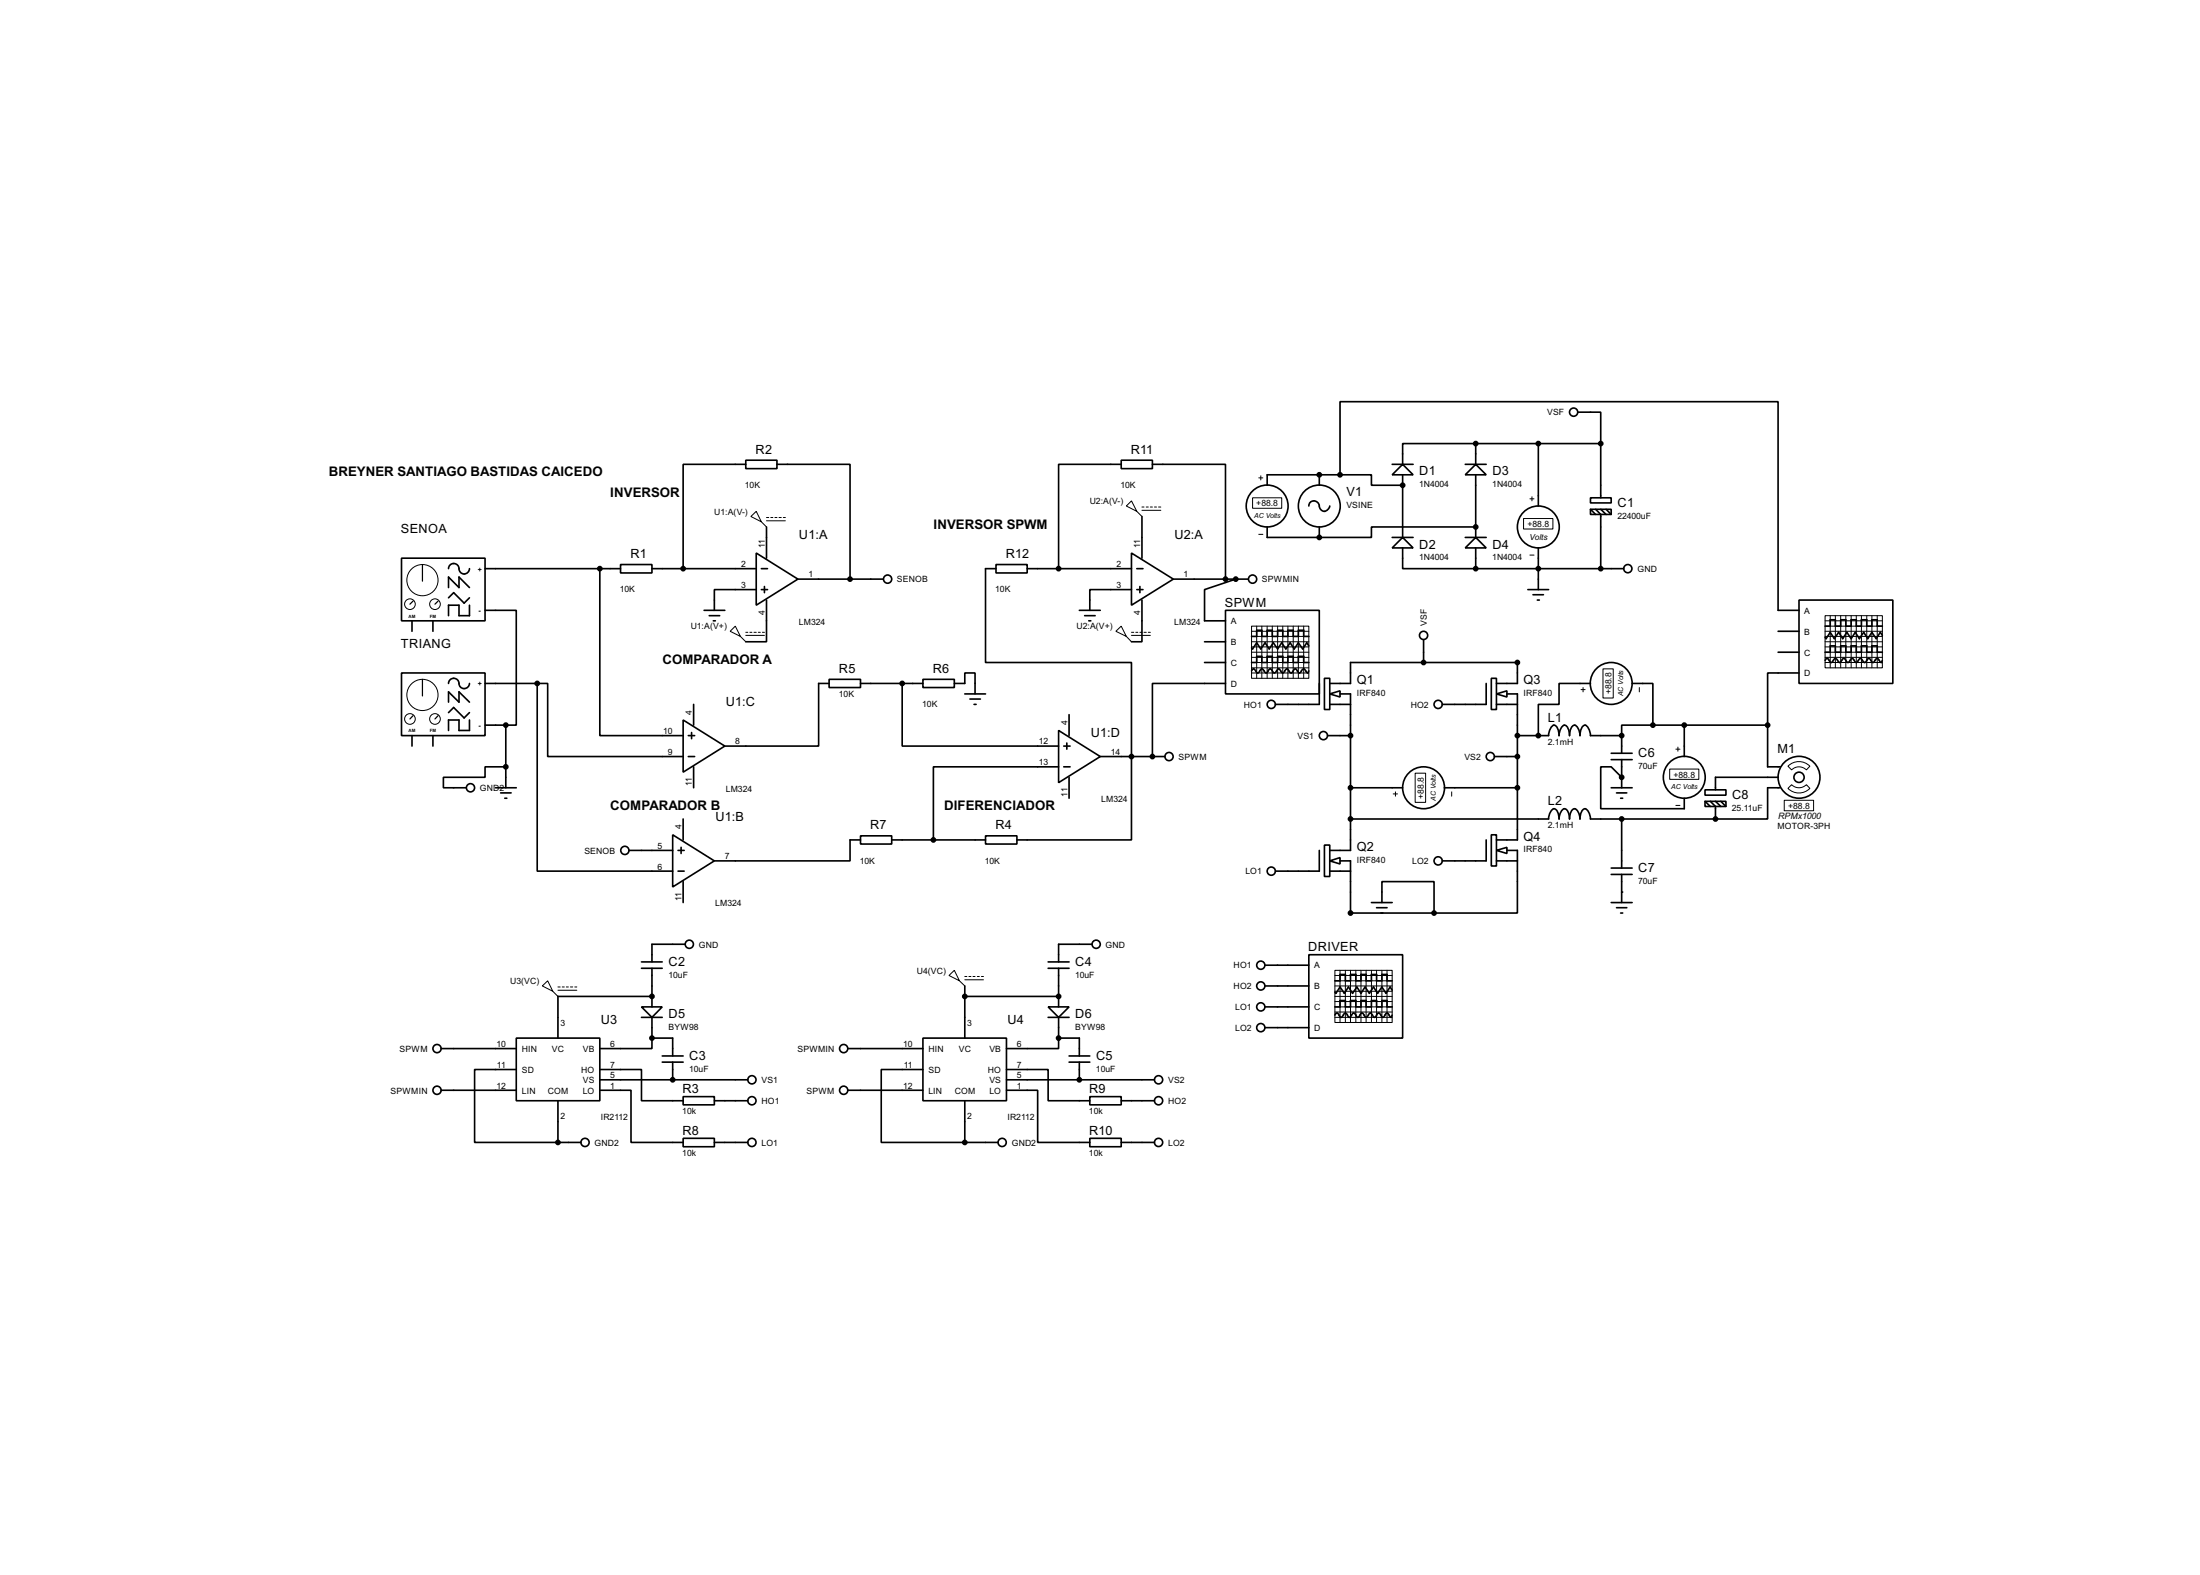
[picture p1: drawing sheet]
<svg xmlns="http://www.w3.org/2000/svg" width="536mm" height="383mm" viewBox="0 0 536 383" stroke-linecap="round" stroke-linejoin="round" font-family="sans-serif">
<g fill="none" stroke="#000" stroke-width=".4">
<path d="M181.7 112.1h7.6v2h-7.6zM181.7 113.1h-15.3v25.4M189.3 113.1h17.8v27.9M273.1 112.1h7.6v2h-7.6zM273.1 113.1h-15.2v25.4M280.7 113.1h17.8v27.9M321.4 115.6v2.6M326.4 115.6h7.7v2.6h7.6M326.4 115.6v-17.8h106.7v50.8h5.1M326.4 115.6h-17.7v2.6M339.1 113.1h5.1M341.7 113.1l2.5 2.5h-5.1z"/>
<path d="M341.7 115.6v15.3M356.9 113.1h5.1M359.5 113.1l2.5 2.5h-5.1zM359.5 108h-17.8v5.1M359.5 108v5.1M359.5 115.6v15.3M359.5 108h30.4M374.7 108v15.2M384.4 100.4h5.5v7.6M389.9 108v13.2M97.8 135.9h20.4v15.3h-20.4zM109.3 138.5a1.33 1.33 0 0 1 1.5-1.3 1.33 1.33 0 0 1 1.1 1.7 1.27 1.27 0 0 0 1.4 .8 1.27 1.27 0 0 0 1.1-1.2"/>
<path d="M118.2 138.5h33M146.1 138.5v40.6h20.3M151.2 137.5h7.6v2h-7.6zM158.8 138.5h25.4M184.2 134.7l10.2 6.3-10.2 6.4zM185.5 138.5h1.5M186.7 128.3v7.6M242.6 137.5h7.6v2h-7.6zM242.6 138.5h-2.5v22.8h35.5v43.2h-27.9M250.2 138.5h25.4M275.6 134.7l10.2 6.3-10.2 6.4zM276.9 138.5h1.5"/>
<path d="M278.2 125.8v10.1M308.7 128.3v2.6h12.7M318.8 123.2a1.32 1.32 0 0 1 1.5-1.2 1.32 1.32 0 0 1 1.1 1.5 1.27 1.27 0 0 0 1.4 1 1.27 1.27 0 0 0 1.1-1.3M321.4 128.3v2.6M339.1 130.9h5.1M341.7 130.9l2.5 2.5h-5.1zM341.7 133.4v5.1h17.8M356.9 130.9h5.1M359.5 130.9l2.5 2.5h-5.1zM359.5 128.3h-25.4v2.6h-12.7M359.5 138.5h36M359.5 133.4v5.1"/>
<path d="M374.7 133.4v10.2M387.4 121.2h5.1v1.3h-5.1zM387.4 124h5.1v1.3h-5.1zM387.4 124l1.3 1.3M388.7 124l1.2 1.3v13.2M389.9 124l1.3 1.3M391.2 124l1.3 1.3M100.4 151.2v2.5M105.5 151.2v2.5M109.3 143.1v-2.6l2.5 2.6v-2.6l2.6 2.6M109.3 145.6l1.2-1.3 2.6 2.6 1.3-1.3M114.4 147.4v2.5h-2.6v-2.5h-2.5v2.5"/>
<path d="M118.2 148.6h7.6v28h-2.6M171.5 148.6h5.1M172.8 149.9h2.5M173.8 151.2h.5M184.2 143.6h-10.2v5M185.5 143.6h1.5M186.2 142.8v1.5M186.7 146.1v10.2h-5M194.4 141h20.8M262.9 148.6h5.1M264.2 149.9h2.6M265.2 151.2h.5"/>
<path d="M275.6 143.6h-10.1v5M276.9 143.6h1.5M277.7 142.8v1.5M278.2 146.1v10.2h-2.6M285.8 141h18.3M293.4 156.3h5.1M298.5 148.6h22.9v20.4h-22.9zM301 141l-7.6 2.6v7.6h5.1M304.9 155h1.2v-1.5h1.3v1.5h1.3v-1.5h1.2v1.5h1.3v-1.5h1.3v1.5h1.2v-1.5h1.3v1.5h1.3v-1.5h1.3v1.5h1.2M318.8 157.3l-.5-.8-1 1.5-1-1.5-1 1.5-1-1.5-1.1 1.5-1-1.5-1 1.5-1-1.5-1 1.5-1-1.5-1.1 1.5-1-1.5-1 1.5-.2-.2M346.8 155.8v5.5M372.2 143.6h5"/>
<path d="M373.4 144.8h2.6M374.5 146.1h.5M433.1 158.8h5.1M433.1 153.7h5.1M438.2 146.1h22.9v20.3h-22.9zM444.6 152.5h1.2v-1.6h1.3v1.6h1.3v-1.6h1.2v1.6h1.3v-1.6h1.3v1.6h1.2v-1.6h1.3v1.6h1.3v-1.6h1.3v1.6h1.2M444.6 158.8h1.2v-1.5h1.3v1.5h1.3v-1.5h1.2v1.5h1.3v-1.5h1.3v1.5h1.2v-1.5h1.3v1.5h1.3v-1.5h1.3v1.5h1.2M458.5 154.7l-.5-.7-1 1.5-1-1.5-1 1.5-1-1.5-1.1 1.5-1-1.5-1 1.5-1-1.5-1 1.5-1-1.5-1.1 1.5-1-1.5-1 1.5-.2-.3M97.8 163.9h20.4v15.2h-20.4zM100.4 179.1v2.6M105.5 179.1v2.6M109.3 166.4a1.33 1.33 0 0 1 1.5-1.2 1.33 1.33 0 0 1 1.1 1.6 1.28 1.28 0 0 0 1.4 .8 1.28 1.28 0 0 0 1.1-1.2"/>
<path d="M109.3 171v-2.5l2.5 2.5v-2.5l2.6 2.5M109.3 173.5l1.2-1.2 2.6 2.5 1.3-1.3M114.4 175.3v2.6h-2.6v-2.6h-2.5v2.6M118.2 166.4h12.7M118.2 176.6h5M123.2 176.6v15.2M130.9 166.4h2.5v17.8h33M130.9 166.4v45.7h33M166.4 175.3l10.2 6.4-10.2 6.3zM167.7 179.1h1.5M168.5 178.4v1.5M169 171.5v5.1"/>
<path d="M202 165.4h7.6v2h-7.6zM202 166.4h-2.6v15.3h-22.8M209.6 166.4h15.2M219.8 166.4v15.3h38.1M224.8 165.4h7.7v2h-7.7zM232.5 166.4h2.5v-2.5h2.5v5.1M235 169h5.1M236.3 170.2h2.5M237.3 171.5h.5M257.9 177.9l10.1 6.3-10.1 6.4zM260.4 174v5.1M293.4 161.3h5.1"/>
<path d="M298.5 166.4h-17.8v17.8M304.9 163.4l.5-.5 .4 .3a.58 .58 0 0 0 .6 .7 .58 .58 0 0 0 .5-.7l.2-.2a.6 .6 0 0 1 .9 .5l.4 .4 .4-.4a.58 .58 0 0 1 .6-.6 .58 .58 0 0 1 .6 .6l.2 .2a.6 .6 0 0 0 .8-.5l.5-.3 .4 .3a.58 .58 0 0 0 .6 .7 .58 .58 0 0 0 .5-.7l.5-.3 .5 .5a.54 .54 0 0 0 .7 .3l.2-.2a.58 .58 0 0 1 .6-.6 .58 .58 0 0 1 .6 .6l.4 .4 .5-.5a.54 .54 0 0 1 .8-.4l.8 .9 .2-.5M304.9 161.3h1.2v-1.5h1.3v1.5h1.3v-1.5h1.2v1.5h1.3v-1.5h1.3v1.5h1.2v-1.5h1.3v1.5h1.3v-1.5h1.3v1.5h1.2M321.4 166.4v5.1h-10.7M322.6 165.2h1.3v7.6h-1.3zM323.4 179.1h5.6M323.9 169l2.5-.8v1.5zM323.9 166.4h5.1v-5.1h40.6v5.1h-5.1M323.9 171.5h5.1M326.4 169h2.6v38.1h-5.1M362 166.4v5.1h-10.7M363.3 165.2h1.2v7.6h-1.2z"/>
<path d="M364.5 169l2.6-.8v1.5zM364.5 171.5h5.1M367.1 169h2.5v35.5h-5.1M369.6 179.1h7.6l.2-1.2a1.88 1.88 0 0 1 1.1-1.3 2.35 2.35 0 0 1 1.3 2.5l.2-1.2a1.33 1.33 0 0 1 1.4-1.2 2.87 2.87 0 0 1 .9 2.4v-.6a2.08 2.08 0 0 1 1.3-1.9 2.67 2.67 0 0 1 1.3 2.5v-.6a2.08 2.08 0 0 1 1.2-1.9 2.76 2.76 0 0 1 1.3 2.5h7.6M387.4 166.4h-7.6v5.1h-5.1v7.6M395 179.1v4.3M397.6 166.4h5v10.2M402.6 176.6h-7.6v2.5M402.6 176.6h28M410.3 176.6v7.6M430.6 176.6v10.1h3M438.2 163.9h-7.6v12.7"/>
<path d="M444.6 160.8l.5-.5 .4 .4a.58 .58 0 0 0 .6 .6 .58 .58 0 0 0 .5-.6l.2-.3a.6 .6 0 0 1 .9 .5l.4 .4 .4-.4a.58 .58 0 0 1 .6-.6 .58 .58 0 0 1 .6 .6l.2 .3a.6 .6 0 0 0 .8-.5l.5-.4 .4 .4a.58 .58 0 0 0 .6 .6 .58 .58 0 0 0 .5-.6l.5-.4 .5 .5a.54 .54 0 0 0 .7 .4l.2-.3a.58 .58 0 0 1 .6-.6 .58 .58 0 0 1 .6 .6l.4 .4 .5-.5a.54 .54 0 0 1 .8-.4l.8 .9 .2-.5M120.7 191.8h5.1M122 193.1h2.5M123 194.4h.5M123.2 186.7h-5v2.6h-10.2v2.5h5.6M166.4 199.4v5.1M167.7 184.2h1.5M169 186.7v5.1M257.9 186.7h-30.5v17.8M259.1 181.7h1.6M259.1 186.7h1.6M259.9 180.9v1.5"/>
<path d="M260.4 189.3v5.1M268 184.2h15.8M329 199.4h48.2a2.66 2.66 0 0 1 1.3-2.5 2.27 2.27 0 0 1 1.3 2.5l.2-1.2a1.32 1.32 0 0 1 1.4-1.2 2.76 2.76 0 0 1 .9 2.4v-.6a2.01 2.01 0 0 1 1.3-1.9 2.58 2.58 0 0 1 1.3 2.5v-.6a2.01 2.01 0 0 1 1.2-1.9 2.66 2.66 0 0 1 1.3 2.5h30.5M329 191.8h12.7M351.8 191.8h17.8M364 184.2h5.6M392.5 191.8h5.1M392.5 185h5.1M392.5 183.4h5.1M393.8 193.1h2.5M394.8 194.4h.5M395 189.3l-2.5-2.6h-2.6v10.2h20.4v-2.5"/>
<path d="M395 185v6.8M395 199.4v12M415.3 192.3h5.1v1.3h-5.1zM415.3 195.1h5.1v1.3h-5.1zM415.3 195.1l1.3 1.3M416.6 195.1l1.3 1.3v3M417.9 195.1l1.3 1.3M419.2 195.1l1.2 1.3M433.1 189.3h-15.2v3M433.6 191.8h-3v7.6h-12.7M153.2 207.1h10.7M163.9 203.3l10.1 6.3-10.1 6.4z"/>
<path d="M165.2 207.1h1.5M165.2 212.1h1.5M165.9 206.3v1.5M166.4 214.7v5.1M209.6 203.5h7.6v2h-7.6zM209.6 204.5h-2.5v5.1h-33.1M217.2 204.5h22.9M240.1 203.5h7.6v2h-7.6zM321.4 207.1v5h-10.7M322.6 205.8h1.3v7.6h-1.3zM323.9 209.6l2.5-.8v1.6zM323.9 212.1h5.1"/>
<path d="M326.4 209.6h2.6v12.7h20.3M334.1 219.8h5M336.6 219.8v-5.1h12.7v7.6M362 204.5v5.1h-10.7M363.3 203.3h1.2v7.6h-1.2zM364.5 207.1l2.6-.8v1.5zM364.5 209.6h5.1M367.1 207.1h2.5v15.2h-20.3M392.5 219.8h5.1M392.5 212.9h5.1M392.5 211.4h5.1M395 212.9v6.9"/>
<path d="M156.3 235.8h5M156.3 234.2h5M158.8 235.8v9.4M166.9 229.9h-8.1v4.3M255.3 235.8h5.1M255.3 234.2h5.1M257.9 235.8v9.4M266 229.9h-8.1v4.3M308.2 235h10.6M318.8 232.5h22.9v20.3h-22.9zM325.2 238.8h1.2v-1.5h1.3v1.5h1.3v-1.5h1.3v1.5h1.2v-1.5h1.3v1.5h1.3v-1.5h1.2v1.5h1.3v-1.5h1.3v1.5h1.2M335.3 221h2.6"/>
<path d="M393.8 221h2.5M394.8 222.3h.5M107.5 255.3h18.3M125.8 252.8h20.3v15.2h-20.3zM156.3 245.2h5l-2.5 2.5zM156.3 247.7h5M158.8 252.8v2.5h-12.7M158.8 247.7v5.1M158.8 252.8h5.1v4.3M158.8 242.6h-22.9v10.2M161.3 257.1h5.1M161.3 258.6h5.1"/>
<path d="M163.9 258.6v4.3M206.6 255.3h18.2M224.8 252.8h20.4v15.2h-20.4zM235 242.6h22.9M235 240.1v12.7M255.3 245.2h5.1l-2.5 2.5zM255.3 247.7h5.1M257.9 252.8v2.5h-12.7M257.9 252.8h5v4.3M257.9 247.7v5.1M260.4 257.1h5.1M260.4 258.6h5.1"/>
<path d="M262.9 258.6v4.3M308.2 240.1h10.6M308.2 245.2h10.6M308.2 250.2h10.6M325.2 247.2l.5-.5 1 1 1-1 1 1 .8-.9a.6 .6 0 0 1 .8 .5l.5 .4 .4-.4a.58 .58 0 0 1 .6-.6 .58 .58 0 0 1 .5 .6l.5 .4 1-1 1 1 .8-.9a.6 .6 0 0 1 .8 .5l.5 .4 .4-.4a.58 .58 0 0 1 .6-.6 .58 .58 0 0 1 .5 .6l.5 .4 .2-.5M325.2 245.2h1.2v-1.6h1.3v1.6h1.3v-1.6h1.3v1.6h1.2v-1.6h1.3v1.6h1.3v-1.6h1.2v1.6h1.3v-1.6h1.3v1.6h1.2M339.1 241.1l-.5-.8-1 1.6-1-1.6-1 1.6-1-1.6-1 1.6-1.1-1.6-1 1.6-1-1.6-1 1.6-1-1.6-1 1.6-1.1-1.6-1 1.6-.2-.3M107.5 265.5h18.3M125.8 260.4h-10.2v17.8h20.3M135.9 278.2h5.6M135.9 268v10.2M146.1 260.4h10.2v7.6h10.1"/>
<path d="M146.1 265.5h7.6v12.7h12.7M146.1 262.9h36.1M166.4 267h7.6v2h-7.6zM166.4 277.2h7.6v2h-7.6zM174 268h8.2M174 278.2h8.2M206.6 265.5h18.2M224.8 260.4h-10.1v17.8h20.3M235 278.2h8.1M235 268v10.2M245.2 260.4h10.1v7.6h10.2M245.2 265.5h7.6v12.7h12.7"/>
<path d="M245.2 262.9h36M265.5 267h7.6v2h-7.6zM265.5 277.2h7.6v2h-7.6zM273.1 268h8.1M273.1 278.2h8.1"/>
<circle cx="383.3" cy="100.4" r="1"/>
<circle cx="308.6" cy="123.2" r="5.1"/>
<circle cx="321.3" cy="123.2" r="5.1"/>
<circle cx="374.7" cy="128.3" r="5.1"/>
<circle cx="396.5" cy="138.5" r="1"/>
<circle cx="216.2" cy="141" r="1"/>
<circle cx="305.1" cy="141" r="1"/>
<circle cx="346.7" cy="154.7" r="1"/>
<circle cx="309.6" cy="171.5" r="1"/>
<circle cx="322.3" cy="179.1" r="1"/>
<circle cx="350.3" cy="171.5" r="1"/>
<circle cx="392.4" cy="166.4" r="5.1"/>
<circle cx="114.6" cy="191.8" r="1"/>
<circle cx="284.7" cy="184.2" r="1"/>
<circle cx="346.7" cy="191.8" r="5.1"/>
<circle cx="363" cy="184.2" r="1"/>
<circle cx="410.2" cy="189.3" r="5.1"/>
<circle cx="438.2" cy="189.3" r="5.1"/>
<circle cx="438.2" cy="189.3" r="1.25"/>
<circle cx="152.2" cy="207.1" r="1"/>
<circle cx="309.6" cy="212.1" r="1"/>
<circle cx="350.3" cy="209.6" r="1"/>
<circle cx="167.9" cy="229.9" r="1"/>
<circle cx="267" cy="229.9" r="1"/>
<circle cx="307.1" cy="235" r="1"/>
<circle cx="106.4" cy="255.3" r="1"/>
<circle cx="205.5" cy="255.3" r="1"/>
<circle cx="307.1" cy="250.2" r="1"/>
<circle cx="307.1" cy="240.1" r="1"/>
<circle cx="307.1" cy="245.2" r="1"/>
<circle cx="106.4" cy="265.5" r="1"/>
<circle cx="142.5" cy="278.2" r="1"/>
<circle cx="183.1" cy="278.2" r="1"/>
<circle cx="183.1" cy="268" r="1"/>
<circle cx="183.1" cy="262.9" r="1"/>
<circle cx="205.5" cy="265.5" r="1"/>
<circle cx="244.1" cy="278.2" r="1"/>
<circle cx="282.2" cy="268" r="1"/>
<circle cx="282.2" cy="262.9" r="1"/>
<circle cx="282.2" cy="278.2" r="1"/>
</g>
<g fill="#000">
<circle cx="321.4" cy="115.6" r=".2"/>
<circle cx="341.7" cy="118.2" r=".2"/>
<circle cx="321.4" cy="130.9" r=".2"/>
<circle cx="359.5" cy="128.3" r=".2"/>
<circle cx="301" cy="141" r=".2"/>
<circle cx="369.6" cy="161.3" r=".2"/>
<circle cx="374.7" cy="179.1" r=".2"/>
<circle cx="395" cy="179.1" r=".2"/>
<circle cx="280.7" cy="184.2" r=".2"/>
<circle cx="395" cy="189.3" r=".2"/>
<circle cx="417.9" cy="199.4" r=".2"/>
<circle cx="395" cy="217.2" r=".2"/>
<circle cx="158.8" cy="242.6" r=".2"/>
<circle cx="257.9" cy="242.6" r=".2"/>
<circle cx="163.9" cy="262.9" r=".2"/>
<circle cx="262.9" cy="262.9" r=".2"/>
</g>
<g fill="none" stroke="#000" stroke-width=".24">
<path d="M306.6 116.4h1M307.1 115.9v1M182.9 125.8l1.3-1.3 1.3 2.6zM185.5 127.1l1.2 1.2M186.7 126h.6M186.7 126.8h4.6M187.8 126h.5M188.8 126h.5M189.8 126h.5M190.8 126h.5M274.4 123.2l1.2-1.2 1.3 2.5zM276.9 124.5l1.3 1.3"/>
<path d="M278.2 123.5h.5M278.2 124.3h4.6M279.2 123.5h.5M280.2 123.5h.5M281.2 123.5h.5M282.2 123.5h.6M305.1 121.2h7.1v2.6h-7.1zM306.6 130.1h1M371.1 126.3h7.2v2.5h-7.2zM372.7 121.5h1M372.7 135.2h1M373.2 121v1"/>
<path d="M177.9 153.7l1.2-1.2 1.3 2.5zM180.4 155l1.3 1.3M181.7 154h.5M181.7 154.7h4.5M182.7 154h.5M183.7 154h.5M184.7 154h.5M185.7 154h.5M271.8 153.7l1.3-1.2 1.3 2.5zM274.4 155l1.2 1.3M275.6 154h.6M275.6 154.7h4.6"/>
<path d="M276.7 154h.5M277.7 154h.5M278.7 154h.5M279.7 154h.5M304.9 156.3h13.9M304.9 153.7h13.9M304.9 155h13.9M304.9 157.5h13.9M304.9 158.8h13.9M306.1 152.5v12.7M307.4 152.5v12.7M308.7 152.5v12.7"/>
<path d="M309.9 152.5v12.7M311.2 152.5v12.7M312.5 152.5v12.7M313.7 152.5v12.7M315 152.5v12.7M316.3 152.5v12.7M317.6 152.5v12.7M444.6 156.3h13.9M444.6 153.7h13.9M444.6 155h13.9M444.6 157.5h13.9M444.6 158.8h13.9"/>
<path d="M444.6 151.2h13.9M444.6 152.5h13.9M445.8 149.9v12.7M447.1 149.9v12.7M448.4 149.9v12.7M449.6 149.9v12.7M450.9 149.9v12.7M452.2 149.9v12.7M453.4 149.9v12.7M454.7 149.9v12.7M456 149.9v12.7M457.3 149.9v12.7"/>
<path d="M304.9 160.1h13.9M304.9 161.3h13.9M304.9 162.6h13.9M304.9 163.9h13.9M385.1 167.9h1M385.6 167.4v1.1M390.5 162.9h2.5v7.1h-2.5zM399.3 167.4v1.1M444.6 160.1h13.9M444.6 161.3h13.9M339.4 193.3h1M339.9 192.8v1.1"/>
<path d="M344.7 188.3h2.6v7.1h-2.6zM353.6 192.8v1.1M406.7 187.3h7.1v2.5h-7.1zM408.2 182.4h1M408.2 196.1h1M408.7 181.9v1M434.6 194.9h7.2v2.5h-7.2zM435.5 192l.9-.9a2.53 2.53 0 0 0 3.6 0l.9 .9a3.7 3.7 0 0 1-5.4 0zM435.5 186.6a3.7 3.7 0 0 1 5.4 0l-.9 .9a2.54 2.54 0 0 0-3.6 0zM231.2 237.5l1.3-1.2 1.2 2.5zM233.7 238.8l1.3 1.3M235 237.8h.5"/>
<path d="M235 238.6h4.6M236 237.8h.5M237 237.8h.5M238.1 237.8h.5M239.1 237.8h.5M325.2 237.5h13.9M325.2 238.8h13.9M326.4 236.3v12.7M327.7 236.3v12.7M329 236.3v12.7M330.3 236.3v12.7M331.5 236.3v12.7"/>
<path d="M332.8 236.3v12.7M334.1 236.3v12.7M335.3 236.3v12.7M336.6 236.3v12.7M337.9 236.3v12.7M132.1 240.1l1.3-1.3 1.3 2.6zM134.7 241.4l1.2 1.2M135.9 240.3h.6M135.9 241.1h4.6M137 240.3h.5M138 240.3h.5M139 240.3h.5"/>
<path d="M140 240.3h.5M325.2 240.1h13.9M325.2 241.4h13.9M325.2 243.9h13.9M325.2 245.2h13.9M325.2 246.4h13.9M325.2 247.7h13.9M325.2 242.6h13.9"/>
<circle cx="99.8" cy="147.1" r="1.3"/>
<circle cx="102.9" cy="141.3" r="3.8"/>
<circle cx="105.9" cy="147.1" r="1.3"/>
<circle cx="99.8" cy="175.1" r="1.3"/>
<circle cx="102.9" cy="169.2" r="3.8"/>
<circle cx="105.9" cy="175.1" r="1.3"/>
</g>
<path d="M102.9 137.5v4M100.6 146.4l-.7 .7M106.7 146.4l-.7 .7M100.6 174.3l-.7 .8M102.9 165.4v4.1M106.7 174.3l-.7 .8" fill="none" stroke="#000" stroke-width=".3"/>
<g fill="#000" stroke="#000" stroke-width=".4">
<circle cx="321.3" cy="115.6" r=".5"/>
<circle cx="326.4" cy="115.6" r=".5"/>
<circle cx="341.6" cy="118.2" r=".5"/>
<circle cx="359.4" cy="108" r=".5"/>
<circle cx="374.7" cy="108" r=".5"/>
<circle cx="389.9" cy="108" r=".5"/>
<circle cx="146.1" cy="138.5" r=".5"/>
<circle cx="166.4" cy="138.5" r=".5"/>
<circle cx="257.8" cy="138.5" r=".5"/>
<circle cx="321.3" cy="130.9" r=".5"/>
<circle cx="359.4" cy="138.5" r=".5"/>
<circle cx="359.4" cy="128.3" r=".5"/>
<circle cx="374.7" cy="138.5" r=".5"/>
<circle cx="389.9" cy="138.5" r=".5"/>
<circle cx="207" cy="141" r=".5"/>
<circle cx="298.5" cy="141" r=".5"/>
<circle cx="301" cy="141" r=".5"/>
<circle cx="123.2" cy="176.6" r=".5"/>
<circle cx="130.8" cy="166.4" r=".5"/>
<circle cx="219.7" cy="166.4" r=".5"/>
<circle cx="328.9" cy="179.1" r=".5"/>
<circle cx="346.7" cy="161.3" r=".5"/>
<circle cx="369.6" cy="179.1" r=".5"/>
<circle cx="369.6" cy="161.3" r=".5"/>
<circle cx="374.7" cy="179.1" r=".5"/>
<circle cx="395" cy="179.1" r=".5"/>
<circle cx="402.6" cy="176.6" r=".5"/>
<circle cx="410.2" cy="176.6" r=".5"/>
<circle cx="430.5" cy="176.6" r=".5"/>
<circle cx="123.2" cy="186.7" r=".5"/>
<circle cx="275.6" cy="184.2" r=".5"/>
<circle cx="280.7" cy="184.2" r=".5"/>
<circle cx="328.9" cy="191.8" r=".5"/>
<circle cx="328.9" cy="199.4" r=".5"/>
<circle cx="369.6" cy="184.2" r=".5"/>
<circle cx="369.6" cy="191.8" r=".5"/>
<circle cx="395" cy="189.3" r=".5"/>
<circle cx="395" cy="199.4" r=".5"/>
<circle cx="417.8" cy="199.4" r=".5"/>
<circle cx="227.3" cy="204.5" r=".5"/>
<circle cx="328.9" cy="222.3" r=".5"/>
<circle cx="349.3" cy="222.3" r=".5"/>
<circle cx="158.8" cy="242.6" r=".5"/>
<circle cx="158.8" cy="252.8" r=".5"/>
<circle cx="235" cy="242.6" r=".5"/>
<circle cx="257.8" cy="242.6" r=".5"/>
<circle cx="257.8" cy="252.8" r=".5"/>
<circle cx="135.9" cy="278.2" r=".5"/>
<circle cx="163.8" cy="262.9" r=".5"/>
<circle cx="235" cy="278.2" r=".5"/>
<circle cx="262.9" cy="262.9" r=".5"/>
</g>
<path d="M304.9 152.5h13.9v12.7h-13.9zM444.6 149.9h13.9v12.7h-13.9zM325.2 236.3h13.9v12.7h-13.9z" fill="none" stroke="#000" stroke-width=".25"/>
<g font-size="3.6">
<text x="80.1" y="116">BREYNER SANTIAGO BASTIDAS CAICEDO</text>
<text x="148.7" y="121.1">INVERSOR</text>
<text x="227.4" y="128.7">INVERSOR SPWM</text>
<text x="161.4" y="161.8">COMPARADOR A</text>
<text x="148.7" y="197.3">COMPARADOR B</text>
<text x="230" y="197.3">DIFERENCIADOR</text>
</g>
<g font-size="3.5">
<text x="184.1" y="110.5">R2</text>
<text x="275.5" y="110.5">R11</text>
<text x="345.7" y="115.7">D1</text>
<text x="363.5" y="115.7">D3</text>
<text x="328" y="120.9">V1</text>
<text x="394" y="123.4">C1</text>
<text x="97.7" y="129.8">SENOA</text>
<text x="194.6" y="131.3">U1:A</text>
<text x="286.1" y="131.3">U2:A</text>
<text x="153.6" y="135.9">R1</text>
<text x="245" y="135.9">R12</text>
<text x="345.7" y="133.6">D2</text>
<text x="363.5" y="133.6">D4</text>
<text x="298.4" y="147.8">SPWM</text>
<text x="97.7" y="157.7">TRIANG</text>
<text x="204.4" y="163.9">R5</text>
<text x="227.2" y="163.9">R6</text>
<text x="330.5" y="166.5">Q1</text>
<text x="371.1" y="166.5">Q3</text>
<text x="176.8" y="172">U1:C</text>
<text x="265.7" y="179.6">U1:D</text>
<text x="377.1" y="175.7">L1</text>
<text x="399.1" y="184.4">C6</text>
<text x="433" y="183.3">M1</text>
<text x="377.1" y="196.1">L2</text>
<text x="421.9" y="194.5">C8</text>
<text x="174.3" y="199.9">U1:B</text>
<text x="212" y="202">R7</text>
<text x="242.5" y="202">R4</text>
<text x="330.5" y="207.2">Q2</text>
<text x="371.1" y="204.7">Q4</text>
<text x="399.1" y="212.3">C7</text>
<text x="318.7" y="231.7">DRIVER</text>
<text x="162.9" y="235.2">C2</text>
<text x="261.9" y="235.2">C4</text>
<text x="146.4" y="249.4">U3</text>
<text x="162.9" y="247.9">D5</text>
<text x="245.4" y="249.4">U4</text>
<text x="261.9" y="247.9">D6</text>
<text x="167.9" y="258">C3</text>
<text x="267" y="258">C5</text>
<text x="166.3" y="266.2">R3</text>
<text x="265.3" y="266.2">R9</text>
<text x="166.3" y="276.4">R8</text>
<text x="265.3" y="276.4">R10</text>
</g>
<g font-size="2.4">
<text x="376.8" y="101.2">VSF</text>
<text x="181.5" y="118.8">10K</text>
<text x="272.9" y="118.8">10K</text>
<text x="345.7" y="118.6">1N4004</text>
<text x="363.5" y="118.6">1N4004</text>
<text x="174" y="125.3">U1:A(V-)</text>
<text x="265.4" y="122.8">U2:A(V-)</text>
<text x="306" y="123.3">+88.8</text>
<text x="327.9" y="123.8">VSINE</text>
<text x="372.1" y="128.4">+88.8</text>
<text x="394" y="126.3">22400uF</text>
<text x="186.3" y="133.4" transform="rotate(-90 186.3 133.4)">11</text>
<text x="277.8" y="133.4" transform="rotate(-90 277.8 133.4)">11</text>
<text x="345.7" y="136.5">1N4004</text>
<text x="363.5" y="136.5">1N4004</text>
<text x="180.5" y="143.2">3</text>
<text x="180.5" y="138.1">2</text>
<text x="196.9" y="140.6">1</text>
<text x="218.5" y="141.8">SENOB</text>
<text x="272" y="143.2">3</text>
<text x="272" y="138.1">2</text>
<text x="288.3" y="140.6">1</text>
<text x="307.4" y="141.8">SPWMIN</text>
<text x="398.8" y="139.3">GND</text>
<text x="151" y="144.2">10K</text>
<text x="186.3" y="149.7" transform="rotate(-90 186.3 149.7)">4</text>
<text x="242.4" y="144.2">10K</text>
<text x="277.8" y="149.7" transform="rotate(-90 277.8 149.7)">4</text>
<text x="439.5" y="149.4">A</text>
<text x="168.2" y="153.3">U1:A(V+)</text>
<text x="194.6" y="152.1">LM324</text>
<text x="262.2" y="153.3">U2:A(V+)</text>
<text x="286" y="152.1">LM324</text>
<text x="299.8" y="152">A</text>
<text x="347.6" y="152.4" transform="rotate(-90 347.6 152.4)">VSF</text>
<text x="439.5" y="154.5">B</text>
<text x="299.8" y="157.1">B</text>
<text x="439.5" y="159.6">C</text>
<text x="299.8" y="162.1">C</text>
<text x="299.8" y="167.2">D</text>
<text x="439.5" y="164.7">D</text>
<text x="204.3" y="169.6">10K</text>
<text x="224.6" y="172.2">10K</text>
<text x="303" y="172.3">HO1</text>
<text x="330.5" y="169.4">IRF840</text>
<text x="343.6" y="172.3">HO2</text>
<text x="371.1" y="169.4">IRF840</text>
<text x="392.5" y="169.1" transform="rotate(-90 392.5 169.1)">+88.8</text>
<text x="161.6" y="178.7">10</text>
<text x="168.6" y="174" transform="rotate(-90 168.6 174)">4</text>
<text x="260" y="176.5" transform="rotate(-90 260 176.5)">4</text>
<text x="316" y="179.9">VS1</text>
<text x="162.7" y="183.8">9</text>
<text x="179.1" y="181.3">8</text>
<text x="253" y="181.3">12</text>
<text x="270.6" y="183.8">14</text>
<text x="287.1" y="185">SPWM</text>
<text x="356.7" y="185">VS2</text>
<text x="377" y="181.3">2.1mH</text>
<text x="168.6" y="191.4" transform="rotate(-90 168.6 191.4)">11</text>
<text x="253" y="186.3">13</text>
<text x="399" y="187.3">70uF</text>
<text x="407.6" y="189.3">+88.8</text>
<text x="116.9" y="192.6">GND2</text>
<text x="176.8" y="192.8">LM324</text>
<text x="260" y="194" transform="rotate(-90 260 194)">11</text>
<text x="268.2" y="195.3">LM324</text>
<text x="346.8" y="194.5" transform="rotate(-90 346.8 194.5)">+88.8</text>
<text x="421.9" y="197.4">25.11uF</text>
<text x="435.6" y="196.9">+88.8</text>
<text x="166" y="202" transform="rotate(-90 166 202)">4</text>
<text x="377" y="201.6">2.1mH</text>
<text x="432.9" y="201.8">MOTOR-3PH</text>
<text x="433.1" y="199.4">RPMx1000</text>
<text x="142.3" y="207.9">SENOB</text>
<text x="160.2" y="206.7">5</text>
<text x="176.6" y="209.2">7</text>
<text x="371.1" y="207.6">IRF840</text>
<text x="160.2" y="211.7">6</text>
<text x="209.4" y="210.3">10K</text>
<text x="239.9" y="210.3">10K</text>
<text x="303.3" y="212.9">LO1</text>
<text x="330.5" y="210.1">IRF840</text>
<text x="344" y="210.4">LO2</text>
<text x="399" y="215.2">70uF</text>
<text x="166" y="219.4" transform="rotate(-90 166 219.4)">11</text>
<text x="174.2" y="220.7">LM324</text>
<text x="170.2" y="230.7">GND</text>
<text x="269.3" y="230.7">GND</text>
<text x="124.3" y="239.6">U3(VC)</text>
<text x="162.8" y="238.1">10uF</text>
<text x="223.3" y="237.1">U4(VC)</text>
<text x="261.9" y="238.1">10uF</text>
<text x="300.5" y="235.8">HO1</text>
<text x="320.1" y="235.8">A</text>
<text x="300.5" y="240.9">HO2</text>
<text x="300.8" y="246">LO1</text>
<text x="320.1" y="240.9">B</text>
<text x="320.1" y="246">C</text>
<text x="136.6" y="249.8">3</text>
<text x="162.8" y="250.8">BYW98</text>
<text x="235.6" y="249.8">3</text>
<text x="261.9" y="250.8">BYW98</text>
<text x="300.8" y="251">LO2</text>
<text x="320.1" y="251">D</text>
<text x="97.3" y="256.1">SPWM</text>
<text x="120.9" y="254.9">10</text>
<text x="127.1" y="256.1">HIN</text>
<text x="134.4" y="256.1">VC</text>
<text x="141.9" y="256.1">VB</text>
<text x="148.6" y="254.9">6</text>
<text x="194.2" y="256.1">SPWMIN</text>
<text x="220" y="254.9">10</text>
<text x="226.1" y="256.1">HIN</text>
<text x="233.5" y="256.1">VC</text>
<text x="241" y="256.1">VB</text>
<text x="247.7" y="254.9">6</text>
<text x="121.1" y="260">11</text>
<text x="127.1" y="261.2">SD</text>
<text x="141.6" y="261.2">HO</text>
<text x="141.9" y="263.7">VS</text>
<text x="148.6" y="260">7</text>
<text x="148.6" y="262.5">5</text>
<text x="167.9" y="260.9">10uF</text>
<text x="185.5" y="263.7">VS1</text>
<text x="220.2" y="260">11</text>
<text x="226.1" y="261.2">SD</text>
<text x="240.6" y="261.2">HO</text>
<text x="241" y="263.7">VS</text>
<text x="247.7" y="260">7</text>
<text x="247.7" y="262.5">5</text>
<text x="267" y="260.9">10uF</text>
<text x="284.5" y="263.7">VS2</text>
<text x="95.1" y="266.3">SPWMIN</text>
<text x="120.9" y="265.1">12</text>
<text x="127.1" y="266.3">LIN</text>
<text x="133.4" y="266.4">COM</text>
<text x="141.9" y="266.3">LO</text>
<text x="148.6" y="265.1">1</text>
<text x="185.5" y="268.8">HO1</text>
<text x="196.4" y="266.3">SPWM</text>
<text x="220" y="265.1">12</text>
<text x="226.1" y="266.3">LIN</text>
<text x="232.5" y="266.4">COM</text>
<text x="241" y="266.3">LO</text>
<text x="247.7" y="265.1">1</text>
<text x="284.5" y="268.8">HO2</text>
<text x="136.6" y="272.6">2</text>
<text x="146.3" y="272.8">IR2112</text>
<text x="166.2" y="271.2">10k</text>
<text x="235.6" y="272.6">2</text>
<text x="245.4" y="272.8">IR2112</text>
<text x="265.3" y="271.2">10k</text>
<text x="144.8" y="279">GND2</text>
<text x="166.2" y="281.4">10k</text>
<text x="185.5" y="279">LO1</text>
<text x="246.4" y="279">GND2</text>
<text x="265.3" y="281.4">10k</text>
<text x="284.5" y="279">LO2</text>
</g>
<text font-size="2.3" x="372.5" y="131.4">Volts</text>
<g font-size="1.9">
<text x="305.5" y="126.2">AC Volts</text>
<text x="116.4" y="139.2">+</text>
<text x="116.6" y="149.3">-</text>
<text x="116.4" y="167.1">+</text>
<text x="395.4" y="169.6" transform="rotate(-90 395.4 169.6)">AC Volts</text>
<text x="116.6" y="177.3">-</text>
<text x="349.7" y="195" transform="rotate(-90 349.7 195)">AC Volts</text>
<text x="407.1" y="192.2">AC Volts</text>
</g>
<g font-size="1.2">
<text x="99.5" y="150.3">AM</text>
<text x="104.7" y="150.3">FM</text>
<text x="99.5" y="178.3">AM</text>
<text x="104.7" y="178.3">FM</text>
</g>
</svg>
